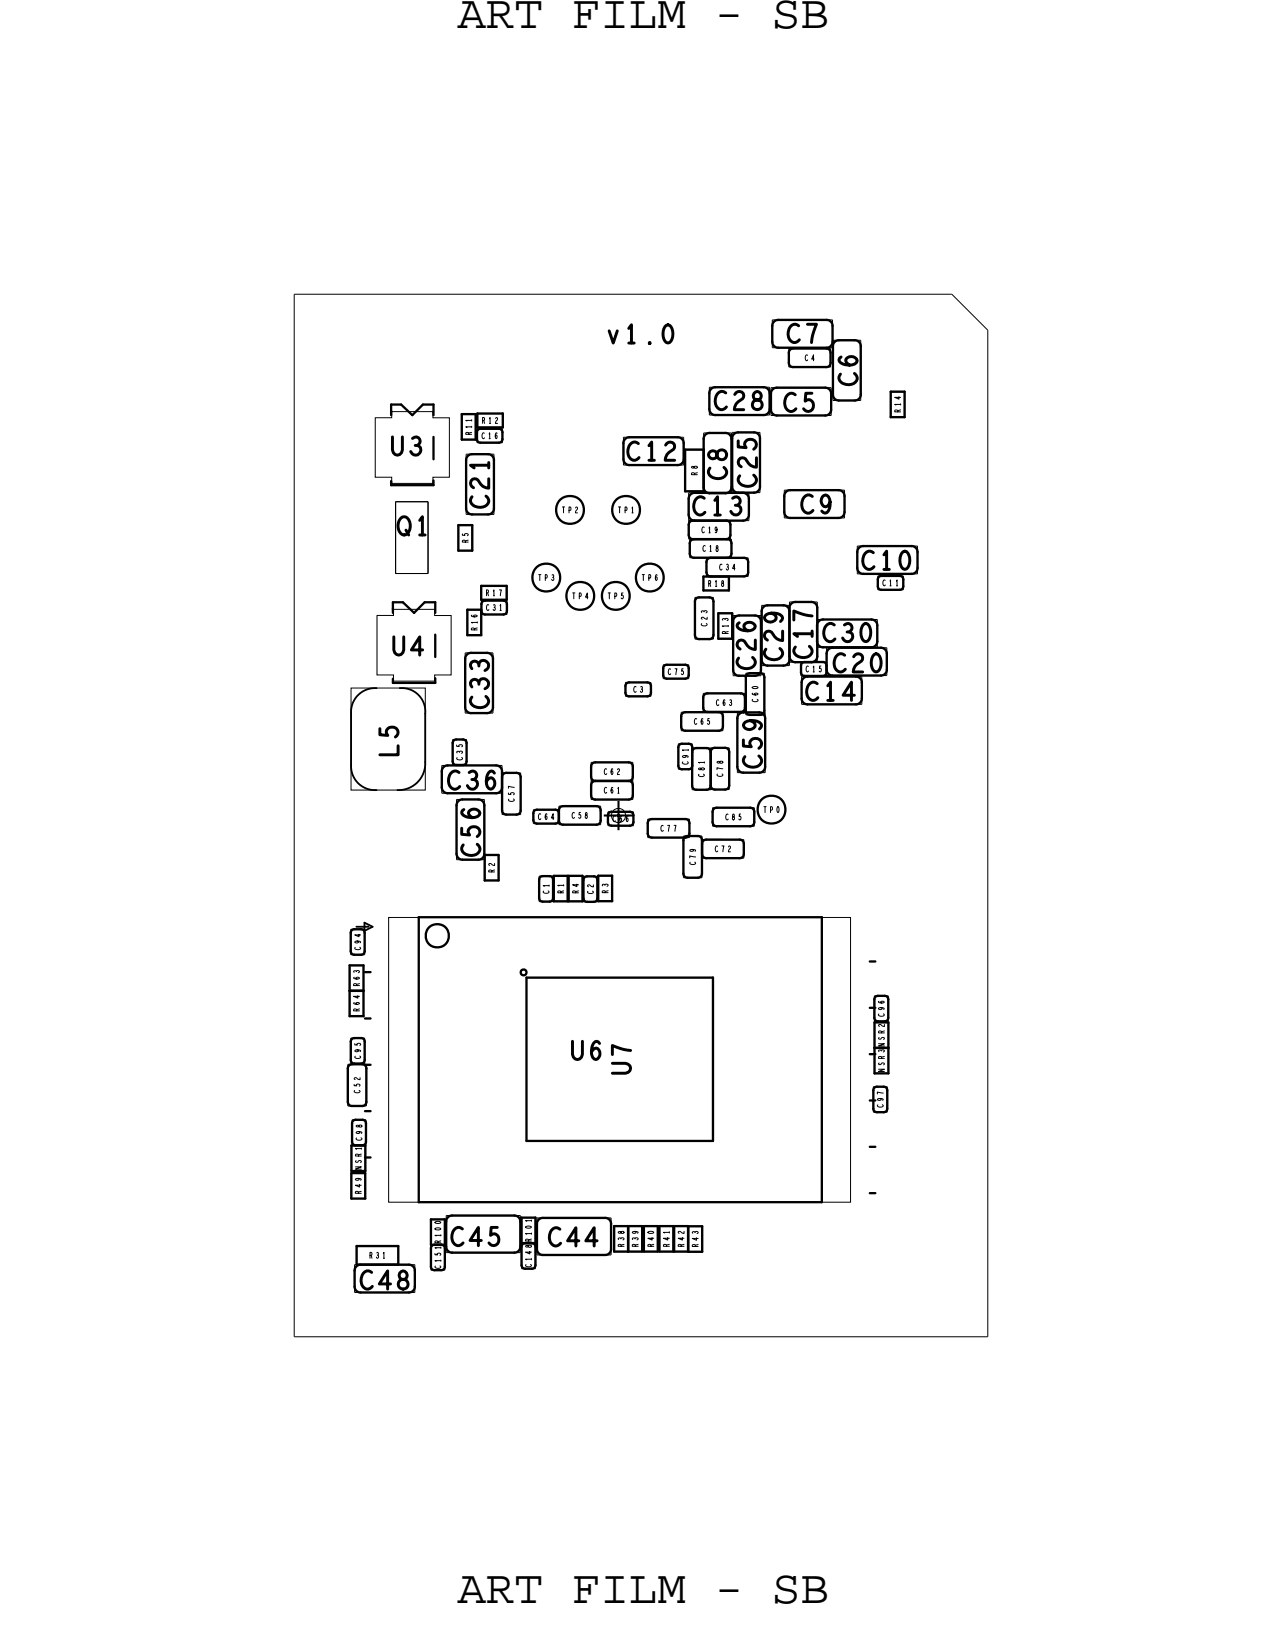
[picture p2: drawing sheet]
<svg xmlns="http://www.w3.org/2000/svg" width="55mm" height="70mm" viewBox="0 0 55 70" stroke-linecap="round" stroke-linejoin="round" font-family="sans-serif">
<!-- layer: Board Outline -->
<path d="M12.7 12.7v45zM12.7 12.7h28.4zM41.1 12.7l1.5 1.6zM42.6 14.3v43.4zM12.7 57.7h29.9z" fill="none" stroke="#000" stroke-width=".04"/>
<!-- layer: Components -->
<path d="M15.2 30.8v2.2zM15.2 33a1.03 1.03 0 0 0 1.1 1.1M15.7 39.8l.4 .2zM15.7 39.8v.4zM16.3 29.7a1.03 1.03 0 0 0-1.1 1.1M17.3 29.7a1.01 1.01 0 0 1 1.1 1.1M18.4 30.8v2.1zM18.4 32.9a1.15 1.15 0 0 1-1.2 1.2M15.4 40h.5zM15.7 40.2l.4-.2z" fill="none" stroke="#000" stroke-width=".08"/>
<g fill="none" stroke="#000" stroke-width=".1">
<path d="M16.9 17.5h.4zM16.9 17.5v.3zM16.9 17.7v.2zM17.3 17.5l.5 .4zM17.8 17.9l.5-.4zM18.3 17.5h.4zM18.7 17.5v.4zM18.7 18.9v.9zM19.9 19h.6zM19.9 17.9v1.1zM19.9 17.9h.6zM20.5 17.9v1.1z"/>
<path d="M20.6 18.7v.3zM20.6 19l.1 .1M20.6 18.4h1.1zM20.6 17.8h1.1zM20.6 17.8v.6zM20.7 19.1h.8zM20.7 18.5h.8zM20.7 18.5l-.1 .2M21.5 18.5l.2 .2M21.7 18.7v.3zM21.7 19l-.2 .1M21.7 17.8v.6z"/>
<path d="M29.6 19.4v1.8zM29.6 19.4h.8zM30.4 18.9v2.1zM30.4 19.4v1.8zM30.6 18.7h.7zM30.6 18.7l-.1 .1-.1 .1M31.3 18.7l.2 .1 .1 .1M33.3 14.1v.7zM33.3 14.8l.1 .1 .2 .1M33.5 17.9h2.1zM33.5 16.7h2.1zM33.6 13.8l-.2 .1-.1 .2"/>
<path d="M34.1 15.2v.5zM34.1 15.7l.1 .1M34.2 15.8h1.5zM35.6 16.7l.2 .1 .1 .2M35.7 15l.2 .2M35.7 13.8l.2 .1v.2M35.9 15.7l-.2 .1M35.9 17.7l-.1 .2h-.2M35.9 17v.7zM35.9 14.8v.1l-.2 .1M35.9 14.1v.7zM36 17v.2l.2 .1"/>
<path d="M36.2 14.7h.7zM36.2 17.3h.7zM36.2 14.7l-.2 .1v.1M36.9 14.7l.2 .1 .1 .1M37.2 17l-.1 .2-.2 .1M38.4 18h.6zM38.4 16.9v1.1zM38.4 16.9h.6zM39 16.9v1.1zM16.9 20.9h1.8zM16.9 20.8v.1zM17 26.3v.2z"/>
<path d="M17 26h.4zM17 26v.3zM17 29.3v.2zM17 29.5h1.8zM17.4 26l.5 .5zM17.9 26.5l.4-.5zM18.1 39.6h17.4zM18.1 39.6v12.3zM18.3 26h.5zM18.7 20.7v.2zM18.8 26v.5zM18.8 27.4v1z"/>
<path d="M18.8 29.3v.2zM19.5 32.1v.8zM19.7 31.9h.3zM19.7 31.9l-.2 .2M19.8 23.8h.6zM19.8 22.7h.6zM19.8 22.7v1.1zM20 31.9l.1 .2M20.1 32.1v.8zM20.2 27.4h.6zM20.2 26.3v1.1zM20.2 26.3h.6z"/>
<path d="M20.4 22.7v1.1zM20.8 25.9h1.1zM20.8 25.3h1.1zM20.8 25.3v.6zM20.8 26.3v1.1zM20.8 26.1v.3zM20.8 26.4l.1 .1M20.9 38h.6zM20.9 36.9h.6zM20.9 36.9v1.1zM20.9 26.5h.8zM20.9 25.9h.8z"/>
<path d="M20.9 25.9l-.1 .2M21.5 36.9v1.1zM21.7 33.5v1.5zM21.7 35l.2 .2M21.7 25.9l.2 .2M21.9 33.4h.4zM21.9 33.4l-.2 .1M21.9 35.2h.4zM21.9 25.3v.6zM21.9 26.1v.3zM21.9 26.4l-.2 .1M22.3 33.4l.2 .1"/>
<path d="M22.5 33.5v1.5zM22.5 35l-.2 .2M23 35.1v.3zM23 35.4l.2 .1M23.2 35.5h.8zM23.2 34.9h.8zM23.2 34.9l-.2 .2M23.3 38v.8zM23.3 38.8l.1 .1M23.4 38.9h.3zM23.4 37.8h.3zM23.4 37.8l-.1 .2"/>
<path d="M23.7 37.8l.2 .2M23.9 38v.8zM23.9 38.8l-.2 .1M23.9 38.9h.6zM23.9 37.8h.6zM23.9 37.8v1.1zM24 35l.1 .1M24.1 35.1v.3zM24.1 35.4l-.1 .1M24.1 35v.4zM24.1 35.4l.2 .2M24.3 35.6h1.4z"/>
<path d="M24.3 34.8h1.4zM24.3 34.8l-.2 .2M24.5 37.8v1.1zM24.5 38.9h.6zM24.5 37.8h.6zM25.1 37.8v1.1zM25.2 38v.8zM25.2 38.8l.1 .1M25.3 38.9h.3zM25.3 37.8h.3zM25.3 37.8l-.1 .2M25.5 33.1v.4z"/>
<path d="M25.5 33.9v.4zM25.5 33.5l.2 .2-.2 .2M25.5 34.3l.2 .2M25.6 37.8l.2 .2M25.7 33.7h1.4zM25.7 32.9h1.4zM25.7 32.9l-.2 .2M25.7 34.5h1.4zM25.7 34.8l.2 .2M25.8 38v.8zM25.8 38.8l-.2 .1M25.8 38.9h.6z"/>
<path d="M25.8 37.8v1.1zM25.8 37.8h.6zM25.9 35v.4zM25.9 35.4l-.2 .2M26.2 35.2v.3zM26.2 35.5l.2 .1M26.4 35.6h.8zM26.4 35h.8zM26.4 35l-.2 .2M26.4 37.8v1.1zM27 29.6v.3zM27 29.9l.2 .2"/>
<path d="M27.1 32.9l.2 .2M27.2 30.1h.7zM27.2 29.5h.7zM27.2 29.5l-.2 .1M27.2 35l.1 .2M27.3 33.5l-.2 .2 .2 .2M27.3 34.3l-.2 .2M27.3 33.1v.4zM27.3 33.9v.4zM27.3 35.5l-.1 .1M27.3 35.2v.3zM27.9 29.5l.2 .1"/>
<path d="M28 35.5v.5zM28 36l.1 .2M28.1 29.9l-.2 .2M28.1 29.6v.3zM28.1 36.2h1.5zM28.1 35.4h1.5zM28.1 35.4l-.1 .1M28.6 28.8v.3zM28.6 29.1l.2 .2M28.8 29.3h.8zM28.8 28.7h.8zM28.8 28.7l-.2 .1"/>
<path d="M29.3 32.3v.8zM29.3 33.1l.1 .1M29.4 30.9v.5zM29.4 31.4l.2 .1M29.4 33.2h.3zM29.4 32.1h.3zM29.4 32.1l-.1 .2M29.5 36.3v1.4zM29.5 37.7l.2 .2M29.6 28.7l.1 .1M29.6 35.4l.2 .1M29.6 31.5h1.4z"/>
<path d="M29.6 30.7h1.4zM29.6 30.7l-.2 .2M29.7 36.1h.4zM29.7 37.9h.4zM29.7 36.1l-.2 .2M29.7 29.1l-.1 .2M29.7 28.8v.3zM29.7 32.1l.2 .2M29.7 22.6v.5zM29.7 23.1l.2 .2M29.8 36l-.2 .2M29.8 35.5v.5z"/>
<path d="M29.8 23.5v.4zM29.8 23.9l.2 .2M29.9 32.5v1.4zM29.9 33.9l.2 .2M29.9 33.1l-.2 .1M29.9 32.3v.8zM29.9 23.3h1.5zM30 24.1h1.4zM30 23.3h1.4zM30 23.3l-.2 .2M30 26v1.4zM30 27.4l.2 .2"/>
<path d="M30.1 34.1h.4zM30.1 32.3h.4zM30.1 32.3l-.2 .2M30.1 36.1l.2 .2M30.2 27.6h.4zM30.2 25.8h.4zM30.2 25.8l-.2 .2M30.3 37.7l-.2 .2M30.3 36.3v1.4zM30.3 36.4v.5zM30.3 36.9l.2 .1M30.4 30.1v.5z"/>
<path d="M30.4 30.6l.1 .1M30.4 25.5h1.1zM30.4 24.9h1.1zM30.4 24.9v.6zM30.5 37h1.4zM30.5 36.2h1.4zM30.5 36.2l-.2 .2M30.5 24.3v.4zM30.5 24.7l.2 .2M30.5 30.7h1.5zM30.5 29.9h1.5zM30.5 29.9l-.1 .2"/>
<path d="M30.6 25.8l.2 .2M30.7 24.9h1.4zM30.7 24.1h1.4zM30.7 24.1l-.2 .2M30.7 32.5v1.4zM30.8 35v.5zM30.8 35.5l.1 .2M30.8 27.4l-.2 .2M30.8 26v1.4zM30.9 34.1l-.2-.2-.2 .2M30.9 32.3h.4zM30.9 32.3l-.2 .2-.2-.2"/>
<path d="M30.9 34.1h.4zM30.9 34.9h1.5zM30.9 35.7h1.5zM30.9 34.9l-.1 .1M31 27.6h.6zM31 26.5h.6zM31 26.5v1.1zM31 30.7l.2 .2M31.2 31.4l-.2 .1M31.2 30.9v.5zM31.3 32.3l.2 .2M31.4 23.3l.2 .2"/>
<path d="M31.5 24.9v.6zM31.5 33.9l-.2 .2M31.5 32.5v1.4zM31.5 23.1l-.1 .2M31.5 22.6v.5zM31.6 23.9l-.2 .2M31.6 23.5v.4zM31.9 36.2l.2 .2M32 29.9l.2 .2M32.1 36.9l-.2 .1M32.1 36.4v.5zM32.1 24.1l.2 .2"/>
<path d="M32.2 30.6l-.2 .1M32.2 30.1v.5zM32.2 29.2v1.5zM32.3 24.7l-.2 .2M32.3 24.3v.4zM32.4 34.9l.2 .1M32.6 35.5l-.2 .2M32.6 35v.5zM33 29.2v1.5zM33.9 21.4v.7zM33.9 22.1v.2l.2 .1M34.1 22.4h2.1z"/>
<path d="M34.1 21.2h2.1zM34.1 21.2h-.2v.2M34.6 28.7v.3zM35.5 39.6v12.3zM35.5 28.6l.2 .1M36.2 21.2h.2l.1 .2M36.5 22.1l-.1 .2-.2 .1M36.5 21.4v.7zM37.9 25v.3zM37.9 25.3l.1 .2M38 25.5h.8zM39 25.3l-.2 .2"/>
<path d="M39 25v.3zM15 46.1v1.5zM15 47.6l.2 .1M15.1 43.9h.6zM15.1 42.8h.6zM15.1 42.8v1.1zM15.1 41.7v1.1zM15.1 41.7h.6zM15.1 40.3v.8zM15.1 41.1l.2 .1M15.1 45v.8zM15.1 45.8l.2 .1"/>
<path d="M15.2 51.7h.6zM15.2 50.6h.6zM15.2 50.6v1.1zM15.2 50.5h.6zM15.2 49.4h.6zM15.2 49.4v1.1zM15.2 45.9h.4zM15.2 45.9l-.2 .2M15.2 47.7h.4zM15.2 48.5v.8zM15.3 41.2h.3zM15.3 40.1h.3z"/>
<path d="M15.3 40.1l-.2 .2M15.3 45.9h.3zM15.3 44.8h.3zM15.3 44.8l-.2 .2M15.3 48.3h.3zM15.3 48.3l-.1 .2M15.4 53.8h1.8zM15.4 53.8v.8zM15.6 40.1l.1 .2M15.6 44.8l.1 .2M15.6 45.9l.2 .2M15.6 48.3l.2 .2"/>
<path d="M15.7 42.8v1.1zM15.7 41.7v1.1zM15.7 40.3v.8zM15.7 41.1l-.1 .1M15.7 45v.8zM15.7 45.8l-.1 .1M15.8 44h.2zM15.8 42h.2zM15.8 48h.2zM15.8 46h.2zM15.8 50h.2zM15.8 50.6v1.1z"/>
<path d="M15.8 49.4v1.1zM15.8 48.5v.8zM15.8 49.3l-.2 .1M15.8 46.1v1.5zM15.8 47.6l-.2 .1M17.2 53.8v.8zM18.1 51.9h17.4zM18.6 53.7h.6zM18.6 52.6v1.1zM18.6 52.6h.6zM18.6 53.9v.8zM18.6 54.7l.2 .1"/>
<path d="M18.8 53.7l-.2 .2M19.2 53.9v.8zM19.2 54.7l-.2 .1M19.5 54.1h2.7zM19.5 52.5h2.7zM19.5 52.5h-.2v.2M22.2 52.5h.2l.1 .2M22.5 53.8l-.1 .2-.2 .1M22.5 52.7v1.1zM22.5 41.9l.1-.1 .1 .1v.1l-.1 .1-.1-.1zM22.5 53.7h.6zM22.5 52.6v1.1z"/>
<path d="M22.5 52.6h.6zM22.5 53.8v.8zM22.5 54.6l.2 .2M22.7 53.7l-.2 .1M22.7 42.2v7zM22.7 42.2h8.1zM22.7 49.2h8.1zM23 53.7l.1 .1M23.1 52.6v1.1zM23.1 53.8v.8zM23.1 54.6l-.1 .2M23.2 52.8v1.1z"/>
<path d="M23.2 53.9v.2l.2 .1M23.4 54.2h2.7zM23.4 52.6h2.7zM23.4 52.6h-.1l-.1 .2M26.1 52.6h.2l.1 .2M26.4 53.9l-.1 .2-.2 .1M26.4 52.8v1.1zM26.5 54h.6zM26.5 52.9h.6zM26.5 52.9v1.1zM27.1 52.9v1.1zM27.1 54h.6z"/>
<path d="M27.1 52.9h.6zM27.7 52.9v1.1zM27.8 54h.6zM27.8 52.9h.6zM27.8 52.9v1.1zM28.4 52.9v1.1zM28.5 54h.6zM28.5 52.9h.6zM28.5 52.9v1.1zM29.1 52.9v1.1zM29.1 54h.6zM29.1 52.9h.6z"/>
<path d="M29.7 52.9v1.1zM29.7 54h.6zM29.7 52.9h.6zM30.3 52.9v1.1zM30.8 42.2v7zM37.5 41.5h.3zM37.5 43.5h.3zM37.5 45.5h.3zM37.5 47.5h.3zM37.5 49.5h.3zM37.5 51.5h.3zM37.7 47.1v.8z"/>
<path d="M37.7 47.9l.2 .1M37.7 43.1v.8zM37.7 43.9l.2 .2M37.7 46.3h.6zM37.7 45.2h.6zM37.7 45.2v1.1zM37.7 45.2h.7zM37.7 44.1v1.1zM37.7 44.1h.7zM37.9 48h.2zM37.9 46.9h.2zM37.9 46.9l-.2 .2"/>
<path d="M37.9 43h.3zM37.9 43l-.2 .1M38.1 46.9l.2 .2M38.2 43l.1 .1M38.3 47.9l-.2 .1M38.3 47.1v.8zM38.3 43.9l-.1 .2M38.3 43.1v.8zM38.3 45.2v1.1zM38.3 44.1v1.1z"/>
<circle cx="23.6" cy="24.9" r=".6"/>
<circle cx="24.6" cy="22" r=".6"/>
<circle cx="25" cy="25.7" r=".6"/>
<circle cx="26.6" cy="25.7" r=".6"/>
<circle cx="27" cy="22" r=".6"/>
<circle cx="28" cy="24.9" r=".6"/>
<circle cx="33.3" cy="35" r=".6"/>
<circle cx="18.9" cy="40.4" r=".5"/>
</g>
<g fill="none" stroke="#000" stroke-width=".04">
<path d="M16.2 18h.7v-.2h1.8v.2h.7v2.6h-.7v.3h-1.8v-.3h-.7zM19.9 17.9h.6zM19.9 17.9v1.1zM19.9 19h.6zM20.1 19.6v2.6zM20.5 17.9v1.1zM20.6 18.5h1.1zM20.6 18.5v.6zM20.6 19.1h1.1zM20.6 17.8h1.1zM20.6 17.8v.6zM20.6 18.4h1.1z"/>
<path d="M21.3 19.6v2.6zM21.7 18.5v.6zM21.7 17.8v.6zM26.9 18.9h2.6zM29.6 19.4v1.8zM29.6 19.4h.8zM30.4 18.7h1.2zM30.4 18.7v2.6zM30.4 19.4v1.8zM30.6 17.9h2.6zM30.6 16.7h2.6zM31.6 18.7v2.6z"/>
<path d="M32.8 18.7v2.6zM33.3 17.9h2.6zM33.3 16.7h2.6zM33.3 15h2.6zM33.3 13.8v1.2zM33.3 13.8h2.6zM34.1 15h1.8zM34.1 15v.8zM34.1 15.8h1.8zM35.9 16.7v1.2zM35.9 13.8v1.2zM36 14.7h1.2z"/>
<path d="M36 14.7v2.6zM36 17.3h1.2zM37.2 14.7v2.6zM38.4 16.9h.6zM38.4 16.9v1.1zM38.4 18h.6zM39 16.9v1.1zM15.2 29.7h3.2v4.4h-3.2zM16.3 26.6h.7v-.3h1.8v.3h.7v2.5h-.7v.3h-1.8v-.3h-.7zM16.8 39.6h19.9v12.3h-19.9zM17.1 21.7h1.4zM17.1 24.8h1.4z"/>
<path d="M17.1 21.7v3.1zM18.5 21.7v3.1zM19.1 34.2h2.6zM19.1 33h2.6zM19.5 31.9h.6zM19.5 31.9v1.1zM19.7 34.5v2.6zM19.8 22.7h.6zM19.8 22.7v1.1zM19.8 23.8h.6zM20.1 28.2v2.6zM20.1 31.9v1.1z"/>
<path d="M20.2 26.3h.6zM20.2 26.3v1.1zM20.2 27.4h.6zM20.4 22.7v1.1zM20.8 25.3h1.1zM20.8 25.3v.6zM20.8 25.9h1.1zM20.8 26.3v1.1zM20.8 25.9v.6zM20.8 26.5h1.1zM20.9 34.5v2.6zM20.9 36.9h.6z"/>
<path d="M20.9 36.9v1.1zM20.9 38h.6zM21.3 28.2v2.6zM21.5 36.9v1.1zM21.7 33.4v1.8zM21.7 35.2h.8zM21.7 33.4h.8zM21.9 25.3v.6zM21.9 25.9v.6zM22.5 33.4v1.8zM23 34.9h1.1zM23 34.9v.6z"/>
<path d="M23 35.5h1.1zM23.3 37.8h.6zM23.3 37.8v1.1zM23.3 38.9h.6zM23.9 37.8v1.1zM23.9 37.8h.6zM23.9 38.9h.6zM24.1 34.9v.6zM24.1 34.8h1.8zM24.1 34.8v.8zM24.1 35.6h1.8zM24.5 37.8v1.1z"/>
<path d="M24.5 37.8h.6zM24.5 38.9h.6zM25.1 37.8v1.1zM25.2 37.8h.6zM25.2 37.8v1.1zM25.2 38.9h.6zM25.5 32.9h1.8zM25.5 32.9v.8zM25.5 33.7h1.8zM25.5 33.7v.8zM25.5 34.5h1.8zM25.8 37.8v1.1z"/>
<path d="M25.8 37.8h.6zM25.8 38.9h.6zM25.9 34.8v.8zM26.2 35h1.1zM26.2 35.6h1.1zM26.2 35v.6zM26.4 37.8v1.1zM26.9 20.1h2.6zM27 29.5h1.1zM27 30.1h1.1zM27 29.5v.6zM27.3 32.9v.8z"/>
<path d="M27.3 33.7v.8zM27.3 35v.6zM28 35.4h1.8zM28 35.4v.8zM28 36.2h1.8zM28.1 29.5v.6zM28.6 28.7h1.1zM28.6 28.7v.6zM28.6 29.3h1.1zM29.3 32.1h.6zM29.3 32.1v1.1zM29.3 33.2h.6z"/>
<path d="M29.4 30.7h1.8zM29.4 31.5h1.8zM29.4 30.7v.8zM29.5 36.1v1.8zM29.5 37.9h.8zM29.5 36.1h.8zM29.7 22.5h2.6zM29.7 21.3h2.6zM29.7 28.7v.6zM29.7 22.5v.8zM29.7 23.3h1.8zM29.8 35.4v.8z"/>
<path d="M29.8 23.3h1.8zM29.8 24.1h1.8zM29.8 23.3v.8zM29.9 32.3h.8zM29.9 32.3v1.8zM29.9 34.1h.8zM29.9 32.1v1.1zM30 25.8v1.8zM30 27.6h.8zM30 25.8h.8zM30.3 36.1v1.8zM30.3 36.2h1.8z"/>
<path d="M30.3 36.2v.8zM30.3 37h1.8zM30.4 29.9h1.8zM30.4 30.7h1.8zM30.4 29.9v.8zM30.4 24.9h1.1zM30.4 24.9v.6zM30.4 25.5h1.1zM30.5 24.1h1.8zM30.5 24.1v.8zM30.5 24.9h1.8zM30.7 32.3v1.8z"/>
<path d="M30.7 34.1h.8zM30.7 32.3h.8zM30.8 35.7h1.8zM30.8 34.9v.8zM30.8 34.9h1.8zM30.8 25.8v1.8zM31 26.5h.6zM31 26.5v1.1zM31 27.6h.6zM31.2 30.7v.8zM31.5 24.9v.6zM31.5 32.3v1.8z"/>
<path d="M31.5 22.5v.8zM31.6 23.3v.8zM31.6 26.6v2.6zM31.8 30.8v2.6zM32.1 36.2v.8zM32.2 29.9v.8zM32.2 29.1v1.8zM32.3 24.1v.8zM32.6 34.9v.8zM32.8 26.6v2.6zM32.9 26.1v2.6zM33 29.1v1.8z"/>
<path d="M33 30.8v2.6zM33.9 22.4h2.6zM33.9 21.2v1.2zM33.9 21.2h2.6zM34.1 26.1v2.6zM34.1 26v2.6zM34.6 28.6h1.1zM34.6 28.6v.6zM34.6 29.2h2.6zM34.6 30.4h2.6zM35.3 27.9h2.6zM35.3 26.7h2.6z"/>
<path d="M35.3 26v2.6zM35.7 28h2.6zM35.7 29.2h2.6zM36.5 21.2v1.2zM37 24.8h2.6zM37 23.6h2.6zM37.9 25.5h1.1zM37.9 24.9v.6zM39 24.9v.6zM15 45.9v1.8zM15 47.7h.8zM15 45.9h.8z"/>
<path d="M15.1 42.8h.6zM15.1 41.7h.6zM15.1 42.8v1.1zM15.1 43.9h.6zM15.1 41.7v1.1zM15.1 40.1h.6zM15.1 40.1v1.1zM15.1 41.2h.6zM15.1 44.8h.6zM15.1 44.8v1.1zM15.1 45.9h.6zM15.2 50.6h.6z"/>
<path d="M15.2 50.6v1.1zM15.2 51.7h.6zM15.2 49.4h.6zM15.2 49.4v1.1zM15.2 50.5h.6zM15.2 48.3h.6zM15.2 48.3v1.1zM15.3 55.8h2.6zM15.3 54.6h2.6zM15.4 53.8h1.8zM15.4 53.8v.8zM15.7 42.8v1.1z"/>
<path d="M15.7 41.7v1.1zM15.7 40.1v1.1zM15.7 44.8v1.1zM15.8 50.6v1.1zM15.8 49.4v1.1zM15.8 48.3v1.1zM15.8 45.9v1.8zM17.2 53.8v.8zM18.6 52.6h.6zM18.6 53.7h.6zM18.6 52.6v1.1zM18.6 53.7v1.1z"/>
<path d="M18.6 54.8h.6zM19.2 53.7v1.1zM19.3 54.1h3.2zM19.3 52.5v1.6zM19.3 52.5h3.2zM22.5 52.5v1.6zM22.5 52.6h.6zM22.5 53.7h.6zM22.5 52.6v1.1zM22.5 53.7v1.1zM22.5 54.8h.6zM22.7 42.2v7z"/>
<path d="M22.7 42.2h8.1zM22.7 49.2h8.1zM23.1 52.6v1.1zM23.1 53.7v1.1zM23.2 54.2h3.2zM23.2 52.6v1.6zM23.2 52.6h3.2zM26.4 52.6v1.6zM26.5 52.9h.6zM26.5 52.9v1.1zM26.5 54h.6zM27.1 52.9v1.1z"/>
<path d="M27.1 52.9h.6zM27.1 54h.6zM27.7 52.9v1.1zM27.8 52.9h.6zM27.8 52.9v1.1zM27.8 54h.6zM28.4 52.9v1.1zM28.5 52.9h.6zM28.5 52.9v1.1zM28.5 54h.6zM29.1 52.9v1.1zM29.1 52.9h.6z"/>
<path d="M29.1 54h.6zM29.7 52.9v1.1zM29.7 52.9h.6zM29.7 54h.6zM30.3 52.9v1.1zM30.8 42.2v7zM37.7 46.9h.6zM37.7 46.9v1.1zM37.7 48h.6zM37.7 43h.6zM37.7 43v1.1zM37.7 44.1h.6z"/>
<path d="M37.7 45.2h.6zM37.7 45.2v1.1zM37.7 46.3h.7zM37.7 44.1v1.1zM37.7 45.2h.7zM38.3 46.9v1.1zM38.3 43v1.1zM38.3 45.2v1.1zM38.3 44.1v1.1z"/>
</g>
<!-- layer: Drawing Origin -->
<path d="M26.5 35l.2-.1 .2 .1 .1 .2-.1 .2-.2 .1-.2-.1-.1-.2z" fill="none" stroke="#000" stroke-width=".04"/>
<path d="M26.1 35.2h1.2M26.7 34.6v1.2" fill="none" stroke="#000" stroke-width=".09"/>
<g font-size="2.1">
<text x="19.7" y="1.2">ART FILM - SB</text>
<text x="19.7" y="69.2">ART FILM - SB</text>
</g>
<g font-size="1.3">
<text x="26.2" y="14.8">v1.0</text>
<text x="30.8" y="17.7">C28 C5</text>
<text x="34" y="14.8">C7</text>
<text x="37" y="16.7" transform="rotate(-90 37 16.7)">C6</text>
<text x="16.9" y="19.6">U3</text>
<text x="17.2" y="23.1">Q1</text>
<text x="21.1" y="21.9" transform="rotate(-90 21.1 21.9)">C21</text>
<text x="27.1" y="19.9">C12</text>
<text x="29.9" y="22.2">C13</text>
<text x="31.4" y="20.7" transform="rotate(-90 31.4 20.7)">C8</text>
<text x="32.7" y="21" transform="rotate(-90 32.7 21)">C25</text>
<text x="34.6" y="22.2">C9</text>
<text x="16.9" y="28.3">U4</text>
<text x="32.6" y="28.9" transform="rotate(-90 32.6 28.9)">C26</text>
<text x="33.8" y="28.5" transform="rotate(-90 33.8 28.5)">C29</text>
<text x="35.1" y="28.4" transform="rotate(-90 35.1 28.4)">C17</text>
<text x="35.5" y="27.7">C30</text>
<text x="36" y="29">C20</text>
<text x="37.2" y="24.6">C10</text>
<text x="17.2" y="32.7" transform="rotate(-90 17.2 32.7)">L5</text>
<text x="19.3" y="34.1">C36</text>
<text x="21.1" y="30.6" transform="rotate(-90 21.1 30.6)">C33</text>
<text x="32.9" y="33.2" transform="rotate(-90 32.9 33.2)">C59</text>
<text x="34.8" y="30.2">C14</text>
<text x="20.7" y="37" transform="rotate(-90 20.7 37)">C56</text>
<text x="24.6" y="45.7">U6</text>
<text x="27.2" y="46.4" transform="rotate(-90 27.2 46.4)">U7</text>
<text x="19.5" y="53.8">C45</text>
<text x="23.7" y="53.8">C44</text>
<text x="15.5" y="55.6">C48</text>
</g>
<g font-size=".4">
<text x="34.7" y="15.6">C4</text>
<text x="38.9" y="17.8" transform="rotate(-90 38.9 17.8)">R14</text>
<text x="20.2" y="23.4" transform="rotate(-90 20.2 23.4)">R5</text>
<text x="20.4" y="18.8" transform="rotate(-90 20.4 18.8)">R11</text>
<text x="20.8" y="18.9">C16</text>
<text x="20.8" y="18.3">R12</text>
<text x="24.3" y="22.1">TP2</text>
<text x="26.7" y="22.1">TP1</text>
<text x="30.1" y="20.5" transform="rotate(-90 30.1 20.5)">R8</text>
<text x="30.3" y="23">C19</text>
<text x="30.3" y="23.8">C18</text>
<text x="20.6" y="27.2" transform="rotate(-90 20.6 27.2)">R16</text>
<text x="21" y="25.7">R17</text>
<text x="21" y="26.4">C31</text>
<text x="23.2" y="25.1">TP3</text>
<text x="24.7" y="25.8">TP4</text>
<text x="26.2" y="25.8">TP5</text>
<text x="27.3" y="29.9">C3</text>
<text x="27.7" y="25.1">TP6</text>
<text x="28.8" y="29.1">C75</text>
<text x="30.5" y="27" transform="rotate(-90 30.5 27)">C23</text>
<text x="30.6" y="25.3">R18</text>
<text x="31.1" y="24.6">C34</text>
<text x="31.4" y="27.4" transform="rotate(-90 31.4 27.4)">R13</text>
<text x="34.8" y="29">C15</text>
<text x="38.1" y="25.3">C11</text>
<text x="20" y="32.8" transform="rotate(-90 20 32.8)">C35</text>
<text x="22.2" y="34.6" transform="rotate(-90 22.2 34.6)">C57</text>
<text x="23.2" y="35.4">C64</text>
<text x="24.7" y="35.3">C58</text>
<text x="26.1" y="33.4">C62</text>
<text x="26.1" y="34.2">C61</text>
<text x="26.5" y="35.5">C66</text>
<text x="28.5" y="35.9">C77</text>
<text x="29.7" y="33" transform="rotate(-90 29.7 33)">C91</text>
<text x="30" y="31.3">C65</text>
<text x="30.4" y="33.5" transform="rotate(-90 30.4 33.5)">C81</text>
<text x="30.9" y="30.5">C63</text>
<text x="31.2" y="33.5" transform="rotate(-90 31.2 33.5)">C78</text>
<text x="31.3" y="35.4">C85</text>
<text x="32.7" y="30.3" transform="rotate(-90 32.7 30.3)">C60</text>
<text x="33" y="35.1">TP0</text>
<text x="15.6" y="41" transform="rotate(-90 15.6 41)">C94</text>
<text x="21.3" y="37.7" transform="rotate(-90 21.3 37.7)">R2</text>
<text x="23.7" y="38.6" transform="rotate(-90 23.7 38.6)">C1</text>
<text x="24.3" y="38.6" transform="rotate(-90 24.3 38.6)">R1</text>
<text x="25" y="38.6" transform="rotate(-90 25 38.6)">R4</text>
<text x="25.6" y="38.6" transform="rotate(-90 25.6 38.6)">C2</text>
<text x="26.3" y="38.6" transform="rotate(-90 26.3 38.6)">R3</text>
<text x="30" y="37.3" transform="rotate(-90 30 37.3)">C79</text>
<text x="30.9" y="36.8">C72</text>
<text x="15.5" y="43.7" transform="rotate(-90 15.5 43.7)">R64</text>
<text x="15.5" y="42.6" transform="rotate(-90 15.5 42.6)">R63</text>
<text x="15.5" y="47.2" transform="rotate(-90 15.5 47.2)">C52</text>
<text x="15.6" y="45.7" transform="rotate(-90 15.6 45.7)">C95</text>
<text x="38.1" y="47.8" transform="rotate(-90 38.1 47.8)">C97</text>
<text x="38.2" y="43.9" transform="rotate(-90 38.2 43.9)">C96</text>
<text x="38.2" y="46.3" transform="rotate(-90 38.2 46.3)">NSR3 NSR2</text>
<text x="15.6" y="51.5" transform="rotate(-90 15.6 51.5)">R49</text>
<text x="15.6" y="50.5" transform="rotate(-90 15.6 50.5)">NSR1 C98</text>
<text x="26.9" y="53.8" transform="rotate(-90 26.9 53.8)">R38</text>
<text x="27.5" y="53.8" transform="rotate(-90 27.5 53.8)">R39</text>
<text x="28.2" y="53.8" transform="rotate(-90 28.2 53.8)">R40</text>
<text x="28.9" y="53.8" transform="rotate(-90 28.9 53.8)">R41</text>
<text x="29.5" y="53.8" transform="rotate(-90 29.5 53.8)">R42</text>
<text x="30.1" y="53.8" transform="rotate(-90 30.1 53.8)">R43</text>
<text x="16" y="54.3">R31</text>
<text x="19" y="54.8" transform="rotate(-90 19 54.8)">C151 R100</text>
<text x="22.9" y="54.7" transform="rotate(-90 22.9 54.7)">C148 R101</text>
</g>
</svg>
